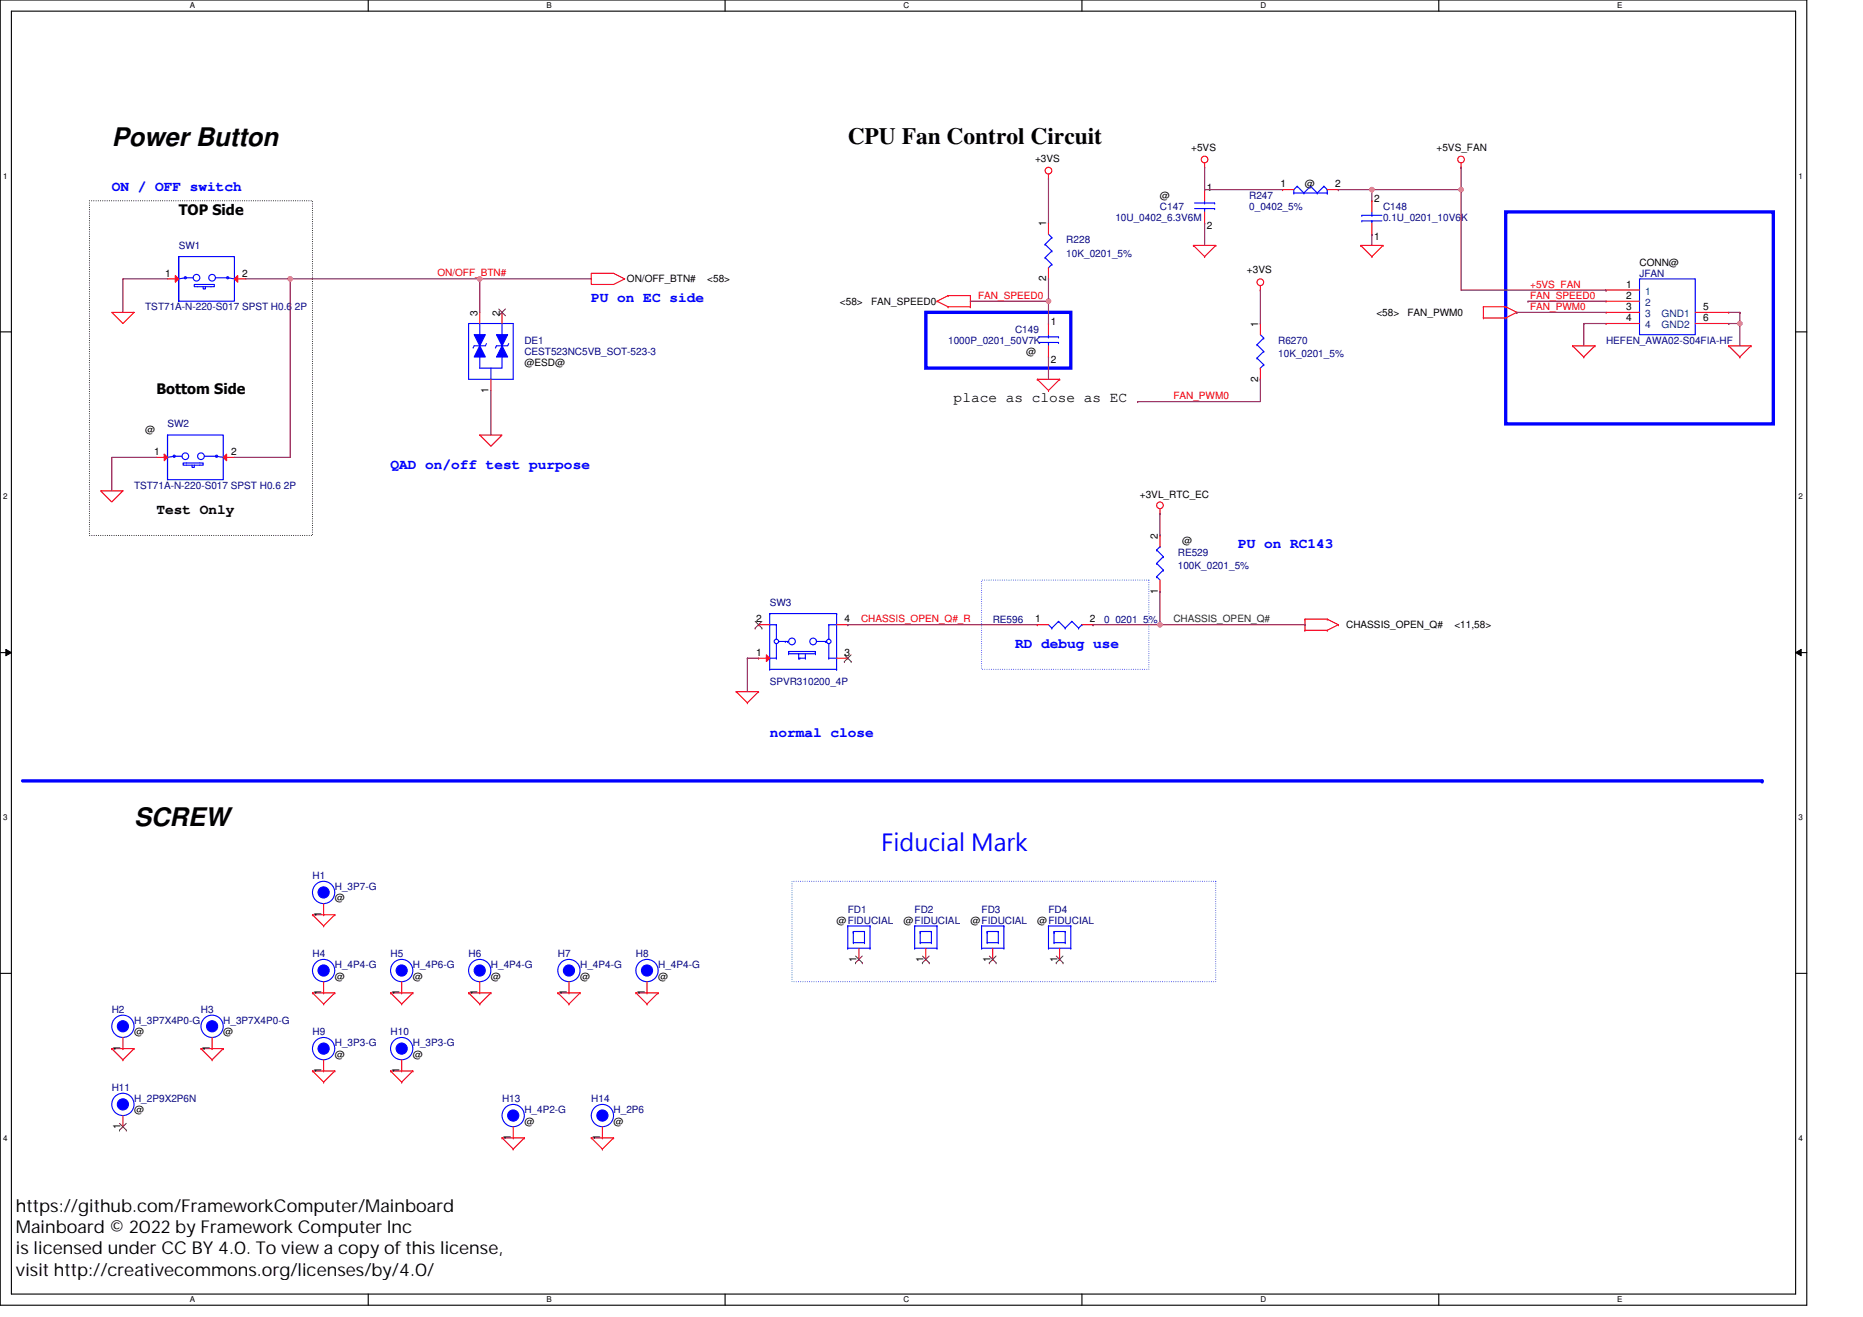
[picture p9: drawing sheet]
<svg xmlns="http://www.w3.org/2000/svg" width="297mm" height="210mm" viewBox="0 0 297 210" stroke-linecap="round" stroke-linejoin="round" font-family="sans-serif">
<path d="M0 0h288.1v208h-288.1zM1.8 1.8h284.5v204.4h-284.5z" fill="none" stroke="#000" stroke-width=".18"/>
<g fill="#fff">
<path d="M30.3 .2h.8v1.4h-.8z"/>
<path d="M30.3 206.4h.8v1.4h-.8z"/>
</g>
<path d="M58.7 0v1.8M58.7 206.2v1.8" fill="none" stroke="#000" stroke-width=".18"/>
<g fill="#fff">
<path d="M87.2 .2h.8v1.4h-.8z"/>
<path d="M87.2 206.4h.8v1.4h-.8z"/>
</g>
<path d="M115.6 0v1.8M115.6 206.2v1.8" fill="none" stroke="#000" stroke-width=".18"/>
<g fill="#fff">
<path d="M144.1 .2h.9v1.4h-.9z"/>
<path d="M144.1 206.4h.9v1.4h-.9z"/>
</g>
<path d="M172.5 0v1.8M172.5 206.2v1.8" fill="none" stroke="#000" stroke-width=".18"/>
<g fill="#fff">
<path d="M201 .2h.9v1.4h-.9z"/>
<path d="M201 206.4h.9v1.4h-.9z"/>
</g>
<path d="M229.4 0v1.8M229.4 206.2v1.8" fill="none" stroke="#000" stroke-width=".18"/>
<g fill="#fff">
<path d="M257.8 .2h.9v1.4h-.9z"/>
<path d="M257.8 206.4h.9v1.4h-.9z"/>
<path d="M.5 27.3h.7v1.5h-.7z"/>
<path d="M286.7 27.3h.7v1.5h-.7z"/>
<path d="M.5 78.5h.7v1.4h-.7z"/>
<path d="M286.7 78.5h.7v1.4h-.7z"/>
</g>
<path d="M0 52.9h1.8M286.3 52.9h1.8" fill="none" stroke="#000" stroke-width=".18"/>
<g fill="#fff">
<path d="M.5 129.6h.7v1.4h-.7z"/>
<path d="M286.7 129.6h.7v1.4h-.7z"/>
</g>
<path d="M0 104h1.8M286.3 104h1.8" fill="none" stroke="#000" stroke-width=".18"/>
<path d="M.9 103.5l.9 .5-.9 .5zM286.3 104l.9-.5v1z" fill="#000"/>
<path d="M.9 103.5l.9 .5-.9 .5zM286.3 104l.9-.5v1z" fill="none" stroke="#000" stroke-width=".16"/>
<g fill="#fff">
<path d="M.5 180.7h.7v1.4h-.7z"/>
<path d="M286.7 180.7h.7v1.4h-.7z"/>
</g>
<path d="M0 155.1h1.8M286.3 155.1h1.8" fill="none" stroke="#000" stroke-width=".18"/>
<path d="M14.3 32h35.5v53.3h-35.5z" fill="none" stroke="#000" stroke-width=".18" stroke-dasharray="0 .4"/>
<path d="M147.6 49.8h23.1v8.9h-23.1zM3.6 124.5h277.4" fill="none" stroke="#00f" stroke-width=".53"/>
<circle cx="281" cy="124.5" r=".26" fill="#00f"/>
<path d="M156.5 92.5h26.7v14.2h-26.7zM126.3 140.5h67.5v16h-67.5z" fill="none" stroke="#0080ff" stroke-width=".18" stroke-dasharray="0 .4"/>
<path d="M240.1 33.8h42.6v33.8h-42.6z" fill="none" stroke="#00f" stroke-width=".53"/>
<g fill="none" stroke="#f00" stroke-width=".18">
<path d="M167.2 28.4h.1M167.2 27.7v.7M190.3 39.1l1.8 1.8M190.3 39.1h.1M190.3 39.1h3.5M192.1 26.7h.1M192.1 26v.7M193.8 39.1h.1M193.8 39.1l-1.7 1.8M217 39.1h3.5M217 39.1l1.7 1.8M217 39.1h.1"/>
<path d="M220.5 39.1l-1.8 1.8M220.5 39.1h.1M233 26.7h.1M233 26v.7M17.8 49.8h3.6l-1.8 1.8zM94.3 43.6h3.5l1.8 .8-1.8 .9h-3.5zM149.4 48h.1M149.4 48l1.8 .9M151.2 47.1l-1.8 .9M151.2 47.1h.1M151.2 48.9h.1M151.2 48.9h3.5"/>
<path d="M151.2 47.1h3.5M154.7 47.1h.1M154.7 48.9h.1M154.7 47.1v1.8M192.1 40.9h.1M201 46.2h.1M201 45.5v.7M218.7 40.9h.1M236.5 48.9h.1M236.5 50.7h.1M236.5 48.9v1.8M236.5 48.9h3.6"/>
<path d="M236.5 50.7h3.6M240.1 48.9h.1M240.1 50.7h.1M240.1 48.9l1.7 .9M241.8 49.8h.1M241.8 49.8l-1.7 .9M250.7 55.1l1.8 1.8M250.7 55.1h.1M250.7 55.1h3.6M252.5 56.9h.1M254.3 55.1h.1M254.3 55.1l-1.8 1.8"/>
<path d="M275.6 55.1l1.8 1.8M275.6 55.1h.1M275.6 55.1h3.6M277.4 56.9h.1M279.2 55.1l-1.8 1.8M279.2 55.1h.1M16 78.2h3.6l-1.8 1.8zM76.5 69.3h3.5l-1.7 1.8zM165.4 60.5l1.8 1.7M165.4 60.5h3.5M165.4 60.5h.1M167.2 62.2h.1"/>
<path d="M168.9 60.5h.1M168.9 60.5l-1.7 1.7M185 81.8h.1M185 81.1v.7M208.1 98.7h3.5M208.1 98.7h.1M208.1 98.7v1.8M211.6 98.7h.1M211.6 98.7l1.8 .9M213.4 99.6h.1M213.4 99.6l-1.8 .9M117.4 110.2h3.5"/>
<path d="M117.4 110.2h.1M117.4 110.2l1.8 1.8M119.2 112h.1M120.9 110.2h.1M120.9 110.2l-1.7 1.8M208.1 100.5h3.5M208.1 100.5h.1M211.6 100.5h.1M49.8 158.2l1.8 1.8M49.8 145.8h.1M49.8 145.8h3.6M49.8 145.8l1.8 1.8"/>
<path d="M49.8 158.2h.1M49.8 158.2h3.6M51.6 147.6h.1M53.4 145.8h.1M53.4 145.8l-1.8 1.8M53.4 158.2h.1M53.4 158.2l-1.8 1.8M62.3 158.2l1.7 1.8M62.3 158.2h.1M62.3 158.2h3.5M65.8 158.2l-1.8 1.8M65.8 158.2h.1"/>
<path d="M74.7 158.2h.1M74.7 158.2h3.6M74.7 158.2l1.8 1.8M78.3 158.2h.1M78.3 158.2l-1.8 1.8M88.9 158.2h.1M88.9 158.2h3.6M88.9 158.2l1.8 1.8M92.5 158.2h.1M92.5 158.2l-1.8 1.8M101.4 158.2h.1M101.4 158.2h3.5"/>
<path d="M101.4 158.2l1.8 1.8M104.9 158.2h.1M104.9 158.2l-1.7 1.8M17.8 167.1l1.8 1.8M17.8 167.1h.1M17.8 167.1h3.6M19.6 168.9h.1M21.4 167.1h.1M21.4 167.1l-1.8 1.8M32 167.1l1.8 1.8M32 167.1h.1M32 167.1h3.6"/>
<path d="M33.8 168.9h.1M35.6 167.1l-1.8 1.8M35.6 167.1h.1M49.8 170.7l1.8 1.8M49.8 170.7h.1M49.8 170.7h3.6M51.6 160h.1M51.6 172.5h.1M53.4 170.7h.1M53.4 170.7l-1.8 1.8M62.3 170.7h.1M62.3 170.7h3.5"/>
<path d="M62.3 170.7l1.7 1.8M64 172.5h.1M64 160h.1M65.8 170.7l-1.8 1.8M65.8 170.7h.1M76.5 160h.1M90.7 160h.1M103.2 160h.1M80 181.4h.1M80 181.4h3.6M80 181.4l1.8 1.7M81.8 183.1h.1"/>
<path d="M83.6 181.4l-1.8 1.7M83.6 181.4h.1M94.3 181.4h.1M94.3 181.4h3.5M94.3 181.4l1.8 1.7M96.1 183.1h.1M97.8 181.4l-1.7 1.7M97.8 181.4h.1"/>
<circle cx="167.2" cy="27.2" r=".53"/>
<circle cx="192.1" cy="25.4" r=".53"/>
<circle cx="233" cy="25.4" r=".53"/>
<circle cx="200.9" cy="45" r=".53"/>
<circle cx="184.9" cy="80.5" r=".53"/>
</g>
<path d="M80 55.1l.9 1.8h-1.7z" fill="#00f"/>
<path d="M74.7 51.6h7.1v8.9h-7.1zM76.5 53.3v1.8M80 56.9v1.8h-1.7v1.8M80 53.3v1.8M80 55.1l.9 1.8h-1.7z" fill="none" stroke="#00f" stroke-width=".18"/>
<path d="M76.5 55.1l.9 1.8h-1.8z" fill="#00f"/>
<path d="M76.5 55.1l.9 1.8h-1.8zM76.5 56.9v1.8h1.8M77.6 54.8l-.2 .3h-1.8l-.2 .4M81.1 54.8l-.2 .3h-1.7l-.2 .4" fill="none" stroke="#00f" stroke-width=".18"/>
<path d="M79.2 53.3h1.7l-.9 1.8z" fill="#00f"/>
<path d="M79.2 53.3h1.7l-.9 1.8z" fill="none" stroke="#00f" stroke-width=".18"/>
<path d="M75.6 53.3h1.8l-.9 1.8z" fill="#00f"/>
<g fill="none" stroke="#00f" stroke-width=".18">
<path d="M75.6 53.3h1.8l-.9 1.8zM76.5 51.6v1.7M80 51.6v1.7M184.4 91.9l.6 .6M184.4 89.8l1.1 1.1M184.4 87.7l1.1 1M184.4 91.9h.1M184.4 89.8h.1M184.4 87.7h.1M185 87.1h.1M185 87.1l-.6 .6M185.5 90.9l-1.1 1"/>
<path d="M185.5 88.7l-1.1 1.1M185.5 90.9h.1M185.5 88.7h.1"/>
</g>
<path d="M76.5 49.8v1.8M80 49.8v1.8M78.3 60.5v1.7M185 94.2h.1M185 85.3h.1M185 85.3v1.8M185 92.5v1.7" fill="none" stroke="#f00" stroke-width=".18"/>
<path d="M79.5 49.2l1.1 1.1M80.6 49.2l-1.1 1.1" fill="none" stroke="#804000" stroke-width=".16"/>
<circle cx="81.8" cy="177.8" r=".89" fill="#00f"/>
<g fill="none" stroke="#00f" stroke-width=".18">
<circle cx="81.8" cy="177.8" r="1.78"/>
<circle cx="81.8" cy="177.8" r=".89"/>
</g>
<path d="M81.8 179.6v1.8M81.8 181.4h.1" fill="none" stroke="#f00" stroke-width=".18"/>
<circle cx="19.6" cy="163.6" r=".89" fill="#00f"/>
<g fill="none" stroke="#00f" stroke-width=".18">
<path d="M156.5 151.1h.1M156.5 147.6h.1M156.5 147.6v3.5M156.5 147.6h3.6M156.5 151.1h3.6M157.4 148.5h1.8M157.4 150.2h1.8M157.4 150.2h.1M157.4 148.5h.1M157.4 148.6h.1M157.4 148.5v1.7M159.2 150.2h.1"/>
<path d="M159.2 148.5h.1M159.2 148.5v1.7M160.1 151.1h.1M160.1 147.6h.1M160.1 147.6v3.5"/>
<circle cx="19.6" cy="163.6" r="1.78"/>
<circle cx="19.6" cy="163.6" r=".89"/>
</g>
<path d="M158.3 152.9h.1M158.3 151.1v1.8M19.6 167.1h.1M19.6 165.4v1.7" fill="none" stroke="#f00" stroke-width=".18"/>
<path d="M157.7 153.5h.1M157.7 152.4l1.1 1.1M158.8 152.4l-1.1 1.1M158.8 153.5h.1" fill="none" stroke="#804000" stroke-width=".16"/>
<circle cx="51.6" cy="167.1" r=".89" fill="#00f"/>
<g fill="none" stroke="#00f" stroke-width=".18">
<path d="M167.2 151.1h.1M167.2 147.6h.1M167.2 147.6v3.5M167.2 147.6h3.5M167.2 151.1h3.5M168.1 150.2h.1M168.1 148.5h.1M168.1 148.6h.1M168.1 148.5v1.7M168.1 148.5h1.7M168.1 150.2h1.7M169.8 150.2h.1"/>
<path d="M169.8 148.5h.1M169.8 148.5v1.7M170.7 151.1h.1M170.7 147.6h.1M170.7 147.6v3.5"/>
<circle cx="51.6" cy="167.1" r="1.78"/>
<circle cx="51.6" cy="167.1" r=".89"/>
</g>
<path d="M168.9 152.9h.1M168.9 151.1v1.8M51.6 170.7h.1M51.6 168.9v1.8" fill="none" stroke="#f00" stroke-width=".18"/>
<path d="M168.4 153.5h.1M168.4 152.4l1.1 1.1M169.5 152.4l-1.1 1.1M169.5 153.5h.1" fill="none" stroke="#804000" stroke-width=".16"/>
<circle cx="96" cy="177.8" r=".89" fill="#00f"/>
<g fill="none" stroke="#00f" stroke-width=".18">
<circle cx="96" cy="177.8" r="1.78"/>
<circle cx="96" cy="177.8" r=".89"/>
</g>
<path d="M96.1 179.6v1.8M96.1 181.4h.1" fill="none" stroke="#f00" stroke-width=".18"/>
<circle cx="51.6" cy="142.2" r=".89" fill="#00f"/>
<g fill="none" stroke="#00f" stroke-width=".18">
<circle cx="51.6" cy="142.2" r="1.78"/>
<circle cx="51.6" cy="142.2" r=".89"/>
</g>
<path d="M51.6 145.8h.1M51.6 144v1.8" fill="none" stroke="#f00" stroke-width=".18"/>
<circle cx="90.7" cy="154.7" r=".89" fill="#00f"/>
<g fill="none" stroke="#00f" stroke-width=".18">
<circle cx="90.7" cy="154.7" r="1.78"/>
<circle cx="90.7" cy="154.7" r=".89"/>
</g>
<path d="M90.7 158.2h.1M90.7 156.5v1.7" fill="none" stroke="#f00" stroke-width=".18"/>
<circle cx="19.6" cy="176" r=".89" fill="#00f"/>
<g fill="none" stroke="#00f" stroke-width=".18">
<path d="M26.7 69.3v7.2h8.9v-7.2h-8.9v7.2M29 72.7h-1.2l-1.1 .2M29.2 73.8h3.2v.3h-3.2zM30.6 74.1v.4h.4v-.4M32.6 72.7h1.9l1.1 .2"/>
<circle cx="27.8" cy="72.7" r=".17"/>
<circle cx="29.6" cy="72.7" r=".53"/>
<circle cx="32" cy="72.7" r=".53"/>
<circle cx="34.5" cy="72.7" r=".17"/>
<circle cx="19.6" cy="176" r="1.78"/>
<circle cx="19.6" cy="176" r=".89"/>
</g>
<path d="M19.6 179.6h.1M19.6 177.8v1.8" fill="none" stroke="#f00" stroke-width=".18"/>
<path d="M19.1 179l1 1.1M20.1 179l-1 1.1M19.1 180.1h.1M20.1 180.1h.1" fill="none" stroke="#804000" stroke-width=".16"/>
<path d="M36.1 72.4v1l-.5-.5z" fill="#f00"/>
<path d="M35.6 72.9h1.8M36.1 72.4v1l-.5-.5z" fill="none" stroke="#f00" stroke-width=".18"/>
<path d="M26.2 72.4l.5 .5-.5 .5z" fill="#f00"/>
<path d="M24.9 72.9h1.8M26.2 72.4l.5 .5-.5 .5z" fill="none" stroke="#f00" stroke-width=".18"/>
<circle cx="33.8" cy="163.6" r=".89" fill="#00f"/>
<g fill="none" stroke="#00f" stroke-width=".18">
<path d="M206.3 30.8h.1M206.3 30.8h5.3M206.8 29.7h.1M206.8 29.7l1.1 1.1M206.8 29.7l-.5 .5v.6M207.9 30.8h.1M209 29.7l-1.1 1.1M209 29.7h.1M209 29.7l1 1.1M210 30.8h.1M211.1 29.7l.5 .5M211.1 29.7l-1.1 1.1"/>
<path d="M211.1 29.7h.1M211.6 30.2h.1M211.6 30.8h.1M211.6 30.2v.6M165.6 54.6h3.2M165.6 53.7h3.2M167.2 53.7h.1M167.2 54.6h.1M167.2 53.3v.4M167.2 54.6v.5M168.8 54.6h.1M168.8 53.7h.1"/>
<circle cx="33.8" cy="163.6" r="1.78"/>
<circle cx="33.8" cy="163.6" r=".89"/>
</g>
<path d="M204.5 30.2h1.8M204.5 30.2h.1M211.6 30.2h1.8M213.4 30.2h.1M167.2 51.6h.1M167.2 56.9h.1M167.2 51.6v1.7M167.2 55.1v1.8M33.8 167.1h.1M33.8 165.4v1.7" fill="none" stroke="#f00" stroke-width=".18"/>
<circle cx="51.6" cy="154.7" r=".89" fill="#00f"/>
<g fill="none" stroke="#00f" stroke-width=".18">
<path d="M217.1 34.3h3.2M217.1 35.2h3.2M217.1 34.3h.1M217.1 35.2h.1M218.7 35.2h.1M218.7 34.3h.1M218.7 33.8v.5M218.7 35.2v.4M261.4 44.4h8.9v8.9h-8.9zM135.2 151.1h.1M135.2 147.6v3.5M135.2 151.1h3.5"/>
<path d="M135.2 147.6h3.5M135.2 147.6h.1M136.1 150.2h.1M136.1 150.2h1.7M136.1 148.6h.1M136.1 148.5v1.7M136.1 148.5h1.7M136.1 148.5h.1M137.8 150.2h.1M137.8 148.5v1.7M137.8 148.5h.1M138.7 147.6h.1"/>
<path d="M138.7 151.1h.1M138.7 147.6v3.5"/>
<circle cx="51.6" cy="154.7" r="1.78"/>
<circle cx="51.6" cy="154.7" r=".89"/>
</g>
<g fill="none" stroke="#f00" stroke-width=".18">
<path d="M218.7 37.3h.1M218.7 32h.1M218.7 32v1.8M218.7 35.6v1.7M256.1 46.2h5.3M256.1 48h5.3M256.1 49.8h5.3M256.1 51.6h5.3M256.1 46.2h.1M256.1 48h.1M256.1 49.8h.1M256.1 51.6h.1"/>
<path d="M270.3 49.8h5.3M270.3 51.6h5.3M275.6 49.8h.1M275.6 51.6h.1M51.6 158.2h.1M51.6 156.5v1.7M136.9 152.9h.1M136.9 151.1v1.8"/>
</g>
<path d="M136.4 153.5h.1M136.4 152.4l1.1 1.1M137.5 152.4l-1.1 1.1M137.5 153.5h.1" fill="none" stroke="#804000" stroke-width=".16"/>
<circle cx="103.2" cy="154.7" r=".89" fill="#00f"/>
<g fill="none" stroke="#00f" stroke-width=".18">
<circle cx="103.2" cy="154.7" r="1.78"/>
<circle cx="103.2" cy="154.7" r=".89"/>
</g>
<path d="M103.2 158.2h.1M103.2 156.5v1.7" fill="none" stroke="#f00" stroke-width=".18"/>
<circle cx="64" cy="154.7" r=".89" fill="#00f"/>
<g fill="none" stroke="#00f" stroke-width=".18">
<path d="M166.6 38.9l1.1 1.1M166.6 38.9h.1M167.2 37.3l.5 .6M167.7 37.9h.1M167.7 37.9l-1.1 1M166.6 41.1l1.1 1M166.6 41.1h.1M167.2 42.7h.1M167.7 40h.1M167.7 42.1h.1M167.7 40l-1.1 1.1M167.7 42.1l-.5 .6"/>
<path d="M145.8 147.6h.1M145.8 151.1h.1M145.8 147.6v3.5M145.8 151.1h3.6M145.8 147.6h3.6M146.7 150.2h.1M146.7 150.2h1.8M146.7 148.5h1.8M146.7 148.6h.1M146.7 148.5v1.7M146.7 148.5h.1M148.5 150.2h.1"/>
<path d="M148.5 148.5v1.7M148.5 148.5h.1M149.4 151.1h.1M149.4 147.6v3.5M149.4 147.6h.1"/>
<circle cx="64" cy="154.7" r="1.78"/>
<circle cx="64" cy="154.7" r=".89"/>
</g>
<path d="M167.2 35.6h.1M167.2 35.6v1.7M167.2 44.5h.1M167.2 42.7v1.8M64 158.2h.1M64 156.5v1.7M147.6 152.9h.1M147.6 151.1v1.8" fill="none" stroke="#f00" stroke-width=".18"/>
<path d="M147.1 153.5h.1M147.1 152.4l1.1 1.1M148.1 152.4l-1 1.1M148.2 153.5h.1" fill="none" stroke="#804000" stroke-width=".16"/>
<circle cx="64" cy="167.1" r=".89" fill="#00f"/>
<g fill="none" stroke="#00f" stroke-width=".18">
<path d="M28.5 40.9v7.1h8.9v-7.1h-8.9v7.1M30.8 44.3h-1.2l-1.1 .1M31 45.3h3.2v.4h-3.2zM32.4 45.7v.4h.4v-.4M34.4 44.3h1.9l1.1 .1"/>
<circle cx="29.5" cy="44.3" r=".17"/>
<circle cx="31.3" cy="44.3" r=".53"/>
<circle cx="33.8" cy="44.3" r=".53"/>
<circle cx="36.3" cy="44.3" r=".17"/>
<circle cx="64" cy="167.1" r="1.78"/>
<circle cx="64" cy="167.1" r=".89"/>
</g>
<path d="M64 170.7h.1M64 168.9v1.8" fill="none" stroke="#f00" stroke-width=".18"/>
<path d="M37.4 44.4l.5-.5v1.1z" fill="#f00"/>
<path d="M37.4 44.4l.5-.5v1.1zM37.4 44.4h1.8" fill="none" stroke="#f00" stroke-width=".18"/>
<path d="M28 43.9l.5 .5-.5 .6z" fill="#f00"/>
<path d="M26.7 44.4h1.8M28 43.9l.5 .5-.5 .6z" fill="none" stroke="#f00" stroke-width=".18"/>
<circle cx="76.5" cy="154.7" r=".89" fill="#00f"/>
<g fill="none" stroke="#00f" stroke-width=".18">
<path d="M200.4 54.9h.1M200.4 57.1h.1M200.4 54.9l1.1 1.1M200.4 57.1l1.1 1M201 58.7h.1M201 53.3l.5 .6M201.5 53.9h.1M201.5 56h.1M201.5 58.1h.1M201.5 53.9l-1.1 1M201.5 56l-1.1 1.1M201.5 58.1l-.5 .6"/>
<path d="M122.7 99.6h1.1M122.7 99.6h.1M122.7 97.8h.1M122.7 97.8v8.9M122.7 97.8h10.7M123.8 99.6h.1M123.8 99.6v2.3M132.1 99.6h.1M132.1 99.6v2.3M132.1 99.6h1.3M133.4 99.6h.1M133.4 97.8h.1"/>
<path d="M133.4 97.8v8.9M167.2 99.6l.5 .5M168.8 99l-1.1 1.1M168.8 99h.1M168.8 99l1 1.1M170.9 99h.1M170.9 99l-1.1 1.1M170.9 99l1.1 1.1M172.5 99.6h.1M172.5 99.6l-.5 .5M122.7 104.9h1.1M122.7 104.9h.1"/>
<path d="M122.7 106.7h.1M122.7 106.7h10.7M123.8 104.9h.1M123.8 102.6v2.3M124.1 102.2h1.6M124.1 102.2h.1M125.2 102.2h.1M125.6 102.2h.1M125.7 103.8h4.3M125.7 104.2h4.3M125.7 104.2h.1M125.7 103.8h.1"/>
<path d="M125.7 103.8v.4M127.3 104.9h.1M127.3 104.2h.1M127.3 104.2v.7M127.3 104.9h1.1M127.5 104.9h.1M128.4 104.9h.1M128.4 104.2v.7M130 103.8h.1M130 104.2h.1M130 103.8v.4M130.2 102.2h1.6"/>
<path d="M131.6 102.2h.1M131.8 102.2h.1M132.1 104.9h.1M132.1 102.6v2.3M132.1 104.9h1.3M133.4 104.9h.1M133.4 106.7h.1M167.7 100.1h.1M169.8 100.1h.1M172 100.1h.1"/>
<circle cx="123.8" cy="102.2" r=".35"/>
<circle cx="126.3" cy="102.2" r=".53"/>
<circle cx="129.6" cy="102.2" r=".53"/>
<circle cx="132.1" cy="102.2" r=".35"/>
<circle cx="76.5" cy="154.7" r="1.78"/>
<circle cx="76.5" cy="154.7" r=".89"/>
</g>
<path d="M201 51.6h.1M201 51.6v1.7M201 58.7v1.8M201 60.5h.1M165.4 99.6h1.8M165.4 99.6h.1M172.5 99.6h1.8M174.3 99.6h.1M76.5 158.2h.1M76.5 156.5v1.7" fill="none" stroke="#f00" stroke-width=".18"/>
<path d="M122.2 104.4l.5 .5-.5 .5z" fill="#f00"/>
<g fill="none" stroke="#f00" stroke-width=".18">
<path d="M192.1 30.2h.1M192.1 35.6h.1M192.1 30.2v1.8M192.1 33.8v1.8M120.9 99.6h1.8M120.9 99.6h.1M133.4 99.6h1.8M135.2 99.6h.1M120.9 104.9h1.8M120.9 104.9h.1M122.2 104.4l.5 .5-.5 .5zM133.4 104.9h1.8"/>
<path d="M135.2 104.9h.1"/>
</g>
<path d="M120.4 99l1.1 1.1M121.5 99l-1.1 1.1M120.4 100.1h.1M121.5 100.1h.1M134.6 105.4h.1M134.6 104.4l1.1 1M135.7 104.4l-1.1 1M135.7 105.4h.1" fill="none" stroke="#804000" stroke-width=".16"/>
<path d="M190.5 33.2h3.2M190.5 32.4h3.2M192.1 32.4h.1M192.1 33.2h.1M192.1 32v.4M192.1 33.2v.6M193.7 33.2h.1M193.7 32.4h.1" fill="none" stroke="#00f" stroke-width=".18"/>
<path d="M46.3 44.5v28.4M76.5 44.4h17.8" fill="none" stroke="#800040" stroke-width=".18"/>
<circle cx="46.3" cy="44.4" r=".35" fill="#f0f"/>
<circle cx="46.3" cy="44.4" r=".35" fill="none" stroke="#f0f" stroke-width=".18"/>
<path d="M26.7 44.4h-7.1v5.4M39.2 44.4h37.3v5.4M17.8 72.9v5.3M37.4 72.9h8.9" fill="none" stroke="#800040" stroke-width=".18"/>
<circle cx="76.5" cy="44.4" r=".35" fill="#f0f"/>
<circle cx="76.5" cy="44.4" r=".35" fill="none" stroke="#f0f" stroke-width=".18"/>
<path d="M154.7 48h.1M167.2 44.5h.1M167.2 44.5v3.5h-12.5" fill="none" stroke="#800040" stroke-width=".18"/>
<circle cx="167.2" cy="48" r=".35" fill="#f0f"/>
<circle cx="167.2" cy="48" r=".35" fill="none" stroke="#f0f" stroke-width=".18"/>
<g fill="none" stroke="#800040" stroke-width=".18">
<path d="M167.2 28.4h.1M167.2 28.4v7.2M192.1 35.6h.1M192.1 35.6v3.5M213.4 30.2h19.6M213.4 30.2h.1M218.7 37.3h.1M218.7 30.2h.1M218.7 30.2v1.8M218.7 37.3v1.8M233 30.2h.1M167.2 48h.1"/>
<path d="M167.2 56.9h.1M167.2 48v3.6M167.2 56.9v3.6"/>
</g>
<circle cx="218.7" cy="30.2" r=".35" fill="#f0f"/>
<circle cx="218.7" cy="30.2" r=".35" fill="none" stroke="#f0f" stroke-width=".18"/>
<path d="M192.1 30.2h12.4M192.1 30.2h.1M192.1 26.7h.1M192.1 26.7v3.5M233 26.7h.1M233 26.7v3.5" fill="none" stroke="#800040" stroke-width=".18"/>
<circle cx="233" cy="30.2" r=".35" fill="#f0f"/>
<circle cx="233" cy="30.2" r=".35" fill="none" stroke="#f0f" stroke-width=".18"/>
<g fill="none" stroke="#800040" stroke-width=".18">
<path d="M233 30.2h.1M233 30.2v16M201 46.2h.1M201 46.2v5.4M17.8 72.9h7.1M181.4 64h.1M201 60.5h.1M201 60.5v3.5h-19.6M174.3 99.6h.1M185 94.2h.1M185 81.8h.1M185 81.8v3.5"/>
<path d="M185 94.2v5.4M208.1 99.6h.1M208.1 99.6h-33.8M119.2 104.9h.1M119.2 104.9v5.3M119.2 104.9h1.7"/>
</g>
<circle cx="184.9" cy="99.6" r=".35" fill="#f0f"/>
<circle cx="184.9" cy="99.6" r=".35" fill="none" stroke="#f0f" stroke-width=".18"/>
<path d="M241.8 49.8h.1M241.8 49.8h14.3M277.4 51.6h.1M277.4 51.6v3.5M78.3 62.2v7.1M135.2 99.6h30.2M135.2 99.6h.1" fill="none" stroke="#800040" stroke-width=".18"/>
<circle cx="277.4" cy="51.6" r=".35" fill="#f0f"/>
<circle cx="277.4" cy="51.6" r=".35" fill="none" stroke="#f0f" stroke-width=".18"/>
<path d="M233 46.2h23.1M243.6 48h.1M243.6 48h12.5M252.5 51.6h3.6M252.5 51.6h.1M252.5 51.6v3.5M256.1 46.2h.1M275.6 49.8h1.8M275.6 51.6h.1M277.4 49.8h.1M277.4 49.8v1.8h-1.8" fill="none" stroke="#800040" stroke-width=".18"/>
<circle cx="46.3" cy="44.4" r=".35" fill="#f0f"/>
<circle cx="46.3" cy="44.4" r=".35" fill="none" stroke="#f0f" stroke-width=".18"/>
<circle cx="76.5" cy="44.4" r=".35" fill="#f0f"/>
<circle cx="76.5" cy="44.4" r=".35" fill="none" stroke="#f0f" stroke-width=".18"/>
<circle cx="167.2" cy="48" r=".35" fill="#f0f"/>
<circle cx="167.2" cy="48" r=".35" fill="none" stroke="#f0f" stroke-width=".18"/>
<circle cx="218.7" cy="30.2" r=".35" fill="#f0f"/>
<circle cx="218.7" cy="30.2" r=".35" fill="none" stroke="#f0f" stroke-width=".18"/>
<circle cx="233" cy="30.2" r=".35" fill="#f0f"/>
<circle cx="233" cy="30.2" r=".35" fill="none" stroke="#f0f" stroke-width=".18"/>
<circle cx="184.9" cy="99.6" r=".35" fill="#f0f"/>
<circle cx="184.9" cy="99.6" r=".35" fill="none" stroke="#f0f" stroke-width=".18"/>
<circle cx="277.4" cy="51.6" r=".35" fill="#f0f"/>
<circle cx="277.4" cy="51.6" r=".35" fill="none" stroke="#f0f" stroke-width=".18"/>
<g font-size="4.1">
<text x="17.8" y="23.3">Power Button</text>
<text x="21.4" y="131.7">SCREW</text>
</g>
<text font-size="3.7" x="135.2" y="22.9">CPU Fan Control Circuit</text>
<text font-size="3.7" fill="#00f" x="140.5" y="135.6">Fiducial Mark</text>
<g font-size="2.8">
<text x="2.5" y="193.2">https://github.com/FrameworkComputer/Mainboard</text>
<text x="2.5" y="196.6">Mainboard © 2022 by Framework Computer Inc</text>
<text x="2.5" y="199.9">is licensed under CC BY 4.0. To view a copy of this license,</text>
<text x="2.5" y="203.3">visit http://creativecommons.org/licenses/by/4.0/</text>
</g>
<g font-size="2.3" fill="#00f">
<text x="17.8" y="30.4">ON / OFF switch</text>
<text x="94.3" y="48.1">PU on EC side</text>
<text x="62.3" y="74.8">QAD on/off test purpose</text>
<text x="197.4" y="87.3">PU on RC143</text>
<text x="161.8" y="103.3">RD debug use</text>
<text x="122.7" y="117.5">normal close</text>
</g>
<g font-size="2.3">
<text x="28.5" y="34.3">TOP Side</text>
<text x="24.9" y="62.8">Bottom Side</text>
<text x="152.1" y="64.1">place as close as EC</text>
<text x="24.9" y="81.9">Test Only</text>
</g>
<g font-size="1.6">
<text x="165" y="25.8">+3VS</text>
<text x="189.9" y="24">+5VS</text>
<text x="204.1" y="29.9">1</text>
<text x="208.1" y="29.9">@</text>
<text x="212.9" y="29.9">2</text>
<text x="229" y="24">+5VS_FAN</text>
<text x="185" y="31.7">@</text>
<text x="192.4" y="30.4">1</text>
<text x="219.1" y="32.2">2</text>
<text x="166.8" y="36.1" transform="rotate(-90 166.8 36.1)">1</text>
<text x="192.4" y="36.5">2</text>
<text x="219.1" y="38.2">1</text>
<text x="26.3" y="44.1">1</text>
<text x="38.6" y="44.1">2</text>
<text x="100" y="45">ON/OFF_BTN#</text>
<text x="112.8" y="45">&lt;58&gt;</text>
<text x="166.8" y="44.8" transform="rotate(-90 166.8 44.8)">2</text>
<text x="198.8" y="43.6">+3VS</text>
<text x="259.3" y="45.9">1</text>
<text x="259.3" y="47.6">2</text>
<text x="261.4" y="42.3">CONN@</text>
<text x="76.1" y="50.3" transform="rotate(-90 76.1 50.3)">3</text>
<text x="79.7" y="50.3" transform="rotate(-90 79.7 50.3)">2</text>
<text x="133.9" y="48.5">&lt;58&gt;</text>
<text x="138.9" y="48.5">FAN_SPEED0</text>
<text x="167.5" y="51.8">1</text>
<text x="200.6" y="52.1" transform="rotate(-90 200.6 52.1)">1</text>
<text x="219.4" y="50.3">&lt;58&gt;</text>
<text x="224.4" y="50.3">FAN_PWM0</text>
<text x="259.3" y="49.4">3</text>
<text x="259.3" y="51.2">4</text>
<text x="271.5" y="49.4">5</text>
<text x="271.5" y="51.2">6</text>
<text x="83.6" y="58.3">@ESD@</text>
<text x="163.6" y="56.6">@</text>
<text x="167.5" y="57.8">2</text>
<text x="77.9" y="62.6" transform="rotate(-90 77.9 62.6)">1</text>
<text x="200.6" y="60.8" transform="rotate(-90 200.6 60.8)">2</text>
<text x="23.2" y="69">@</text>
<text x="24.6" y="72.5">1</text>
<text x="36.8" y="72.5">2</text>
<text x="181.7" y="79.3">+3VL_RTC_EC</text>
<text x="184.6" y="85.9" transform="rotate(-90 184.6 85.9)">2</text>
<text x="188.5" y="86.8">@</text>
<text x="184.6" y="94.6" transform="rotate(-90 184.6 94.6)">1</text>
<text x="120.6" y="99.2">2</text>
<text x="134.6" y="99.2">4</text>
<text x="165" y="99.2">1</text>
<text x="173.7" y="99.2">2</text>
<text x="214.6" y="100.1">CHASSIS_OPEN_Q#</text>
<text x="231.9" y="100.1">&lt;11,58&gt;</text>
<text x="120.6" y="104.5">1</text>
<text x="134.6" y="104.5">3</text>
<text x="53.4" y="143.7">@</text>
<text x="51.2" y="146.2" transform="rotate(-90 51.2 146.2)">1</text>
<text x="133.4" y="147.2">@FIDUCIAL</text>
<text x="144.1" y="147.2">@FIDUCIAL</text>
<text x="154.7" y="147.2">@FIDUCIAL</text>
<text x="165.4" y="147.2">@FIDUCIAL</text>
<text x="136.6" y="153.3" transform="rotate(-90 136.6 153.3)">1</text>
<text x="147.3" y="153.3" transform="rotate(-90 147.3 153.3)">1</text>
<text x="157.9" y="153.3" transform="rotate(-90 157.9 153.3)">1</text>
<text x="168.6" y="153.3" transform="rotate(-90 168.6 153.3)">1</text>
<text x="51.2" y="158.6" transform="rotate(-90 51.2 158.6)">1</text>
<text x="53.4" y="156.1">@</text>
<text x="63.7" y="158.6" transform="rotate(-90 63.7 158.6)">1</text>
<text x="65.8" y="156.1">@</text>
<text x="76.1" y="158.6" transform="rotate(-90 76.1 158.6)">1</text>
<text x="78.3" y="156.1">@</text>
<text x="90.4" y="158.6" transform="rotate(-90 90.4 158.6)">1</text>
<text x="92.5" y="156.1">@</text>
<text x="102.8" y="158.6" transform="rotate(-90 102.8 158.6)">1</text>
<text x="104.9" y="156.1">@</text>
<text x="19.2" y="167.5" transform="rotate(-90 19.2 167.5)">1</text>
<text x="21.4" y="165">@</text>
<text x="33.5" y="167.5" transform="rotate(-90 33.5 167.5)">1</text>
<text x="35.6" y="165">@</text>
<text x="51.2" y="171" transform="rotate(-90 51.2 171)">1</text>
<text x="53.4" y="168.6">@</text>
<text x="63.7" y="171" transform="rotate(-90 63.7 171)">1</text>
<text x="65.8" y="168.6">@</text>
<text x="19.2" y="179.9" transform="rotate(-90 19.2 179.9)">1</text>
<text x="21.4" y="177.5">@</text>
<text x="83.6" y="179.2">@</text>
<text x="97.8" y="179.2">@</text>
<text x="81.5" y="181.7" transform="rotate(-90 81.5 181.7)">1</text>
<text x="95.7" y="181.7" transform="rotate(-90 95.7 181.7)">1</text>
</g>
<g font-size="1.6" fill="#000080">
<text x="177.8" y="35.2">10U_0402_6.3V6M</text>
<text x="185" y="33.4">C147</text>
<text x="199.2" y="31.7">R247</text>
<text x="199.2" y="33.4">0_0402_5%</text>
<text x="220.5" y="33.4">C148</text>
<text x="220.5" y="35.2">0.1U_0201_10V6K</text>
<text x="28.5" y="39.7">SW1</text>
<text x="170" y="38.8">R228</text>
<text x="170" y="40.9">10K_0201_5%</text>
<text x="261.4" y="44.1">JFAN</text>
<text x="23.2" y="49.4">TST71A-N-220-S017 SPST H0.6 2P</text>
<text x="161.8" y="53">C149</text>
<text x="83.6" y="54.8">DE1</text>
<text x="83.6" y="56.6">CEST523NC5VB_SOT-523-3</text>
<text x="151.2" y="54.8">1000P_0201_50V7K</text>
<text x="203.8" y="54.8">R6270</text>
<text x="203.8" y="56.9">10K_0201_5%</text>
<text x="256.1" y="54.8">HEFEN_AWA02-S04FIA-HF</text>
<text x="26.7" y="68.1">SW2</text>
<text x="21.4" y="77.9">TST71A-N-220-S017 SPST H0.6 2P</text>
<text x="187.8" y="88.6">RE529</text>
<text x="187.8" y="90.7">100K_0201_5%</text>
<text x="122.7" y="96.6">SW3</text>
<text x="158.3" y="99.2">RE596</text>
<text x="176.1" y="99.2">0_0201_5%</text>
<text x="122.7" y="109.2">SPVR310200_4P</text>
<text x="49.8" y="140.1">H1</text>
<text x="53.4" y="141.9">H_3P7-G</text>
<text x="135.2" y="145.5">FD1</text>
<text x="145.8" y="145.5">FD2</text>
<text x="156.5" y="145.5">FD3</text>
<text x="167.2" y="145.5">FD4</text>
<text x="49.8" y="152.6">H4</text>
<text x="53.4" y="154.3">H_4P4-G</text>
<text x="62.3" y="152.6">H5</text>
<text x="65.8" y="154.3">H_4P6-G</text>
<text x="74.7" y="152.6">H6</text>
<text x="78.3" y="154.3">H_4P4-G</text>
<text x="88.9" y="152.6">H7</text>
<text x="92.5" y="154.3">H_4P4-G</text>
<text x="101.4" y="152.6">H8</text>
<text x="104.9" y="154.3">H_4P4-G</text>
<text x="17.8" y="161.5">H2</text>
<text x="32" y="161.5">H3</text>
<text x="21.4" y="163.2">H_3P7X4P0-G</text>
<text x="35.6" y="163.2">H_3P7X4P0-G</text>
<text x="49.8" y="165">H9</text>
<text x="53.4" y="166.8">H_3P3-G</text>
<text x="62.3" y="165">H10</text>
<text x="65.8" y="166.8">H_3P3-G</text>
<text x="17.8" y="173.9">H11</text>
<text x="21.4" y="175.7">H_2P9X2P6N</text>
<text x="80" y="175.7">H13</text>
<text x="83.6" y="177.5">H_4P2-G</text>
<text x="94.3" y="175.7">H14</text>
<text x="97.8" y="177.5">H_2P6</text>
</g>
<g font-size="1.6" fill="#f00">
<text x="69.7" y="44.1">ON/OFF_BTN#</text>
<text x="156" y="47.6">FAN_SPEED0</text>
<text x="244" y="47.6">FAN_SPEED0</text>
<text x="244" y="45.8">+5VS_FAN</text>
<text x="244" y="49.4">FAN_PWM0</text>
<text x="187.1" y="63.6">FAN_PWM0</text>
<text x="137.3" y="99.2">CHASSIS_OPEN_Q#_R</text>
</g>
<g font-size="1.6" fill="#004080">
<text x="262.3" y="46.9">1</text>
<text x="262.3" y="48.7">2</text>
<text x="262.3" y="50.5">3</text>
<text x="262.3" y="52.3">4</text>
<text x="264.9" y="50.5">GND1</text>
<text x="264.9" y="52.3">GND2</text>
</g>
<text font-size="1.6" fill="#008000" x="187.1" y="99.2">CHASSIS_OPEN_Q#</text>
<g font-size="1.3">
<text x="30.3" y="1.3">A</text>
<text x="87.2" y="1.3">B</text>
<text x="144.1" y="1.3">C</text>
<text x="201" y="1.3">D</text>
<text x="257.8" y="1.3">E</text>
<text x=".5" y="28.5">1</text>
<text x="286.7" y="28.5">1</text>
<text x=".5" y="79.6">2</text>
<text x="286.7" y="79.6">2</text>
<text x=".5" y="130.7">3</text>
<text x="286.7" y="130.7">3</text>
<text x=".5" y="181.8">4</text>
<text x="286.7" y="181.8">4</text>
<text x="30.3" y="207.6">A</text>
<text x="87.2" y="207.6">B</text>
<text x="144.1" y="207.6">C</text>
<text x="201" y="207.6">D</text>
<text x="257.8" y="207.6">E</text>
</g>
</svg>
